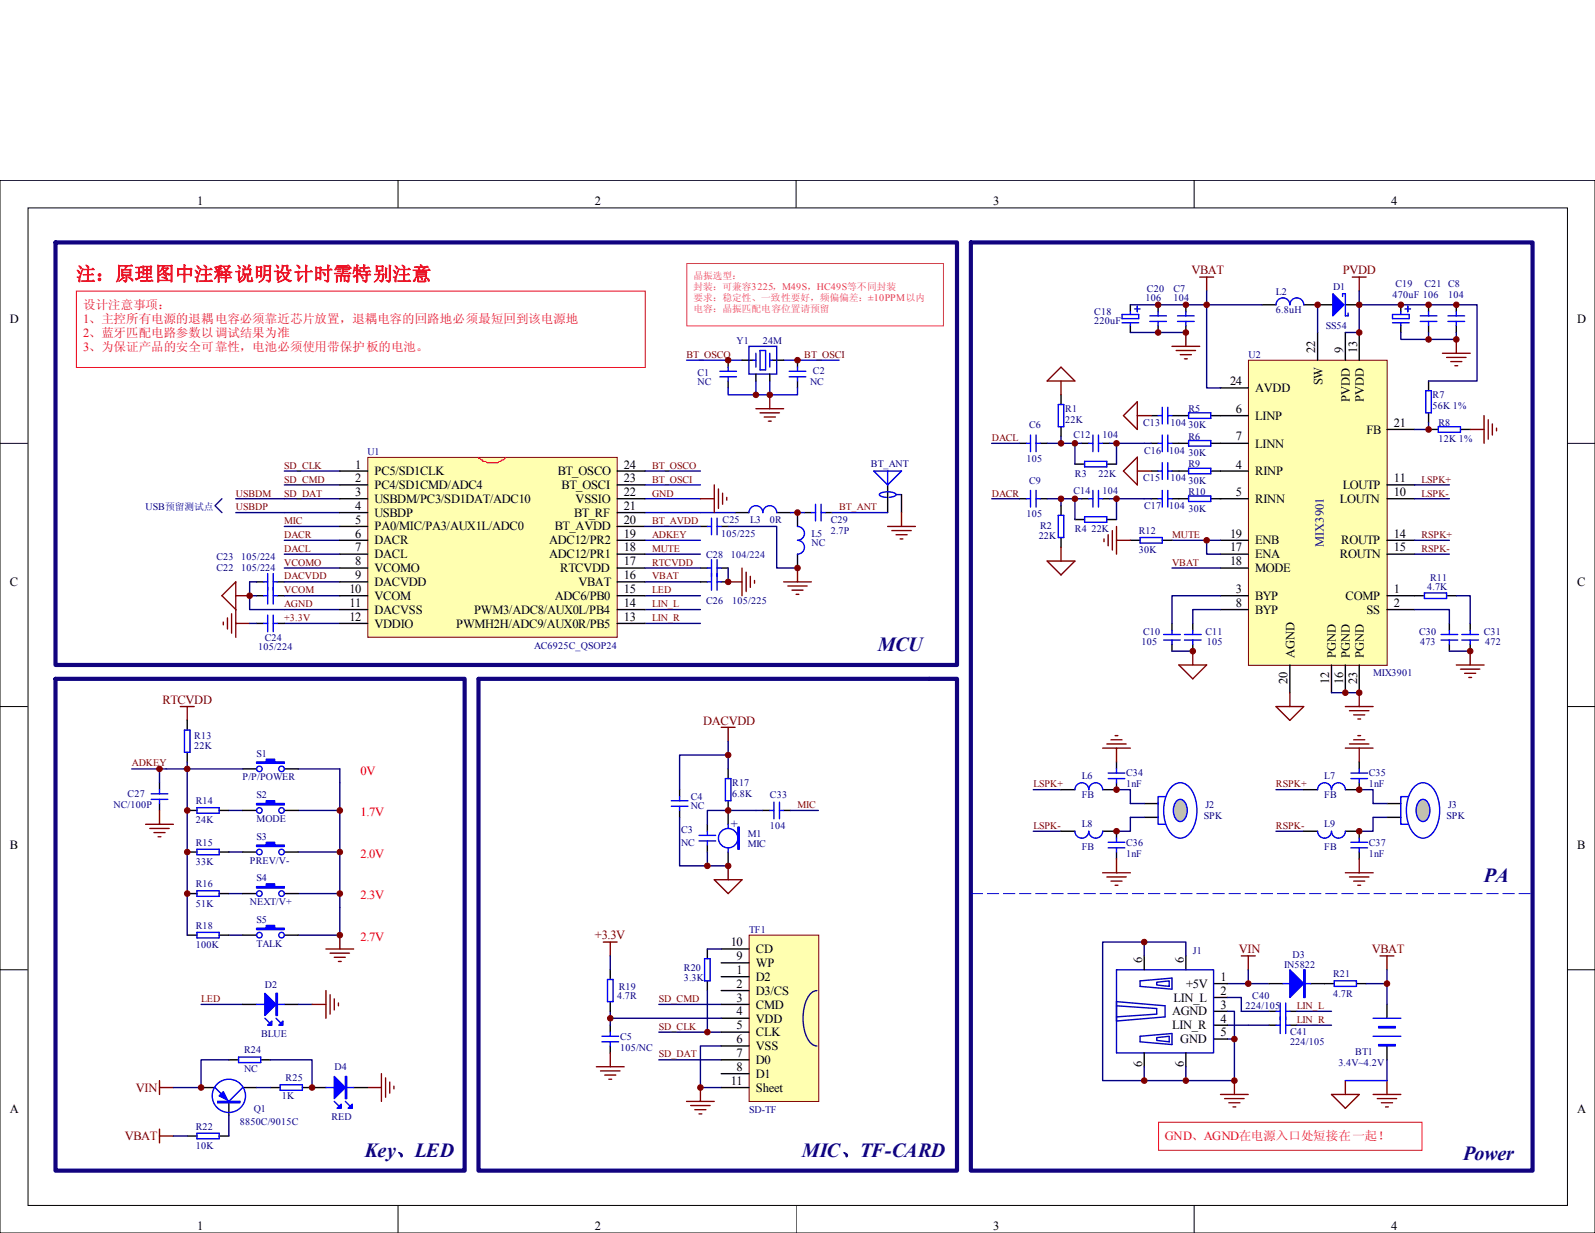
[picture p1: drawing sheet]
<svg xmlns="http://www.w3.org/2000/svg" width="279mm" height="216mm" viewBox="0 0 279 216" stroke-linecap="round" stroke-linejoin="round" font-family="sans-serif">
<g fill="none" stroke="#000" stroke-width=".18">
<path d="M0 31.6h279.4v184.3h-279.4zM4.9 36.4h269.7v174.7h-269.7zM69.7 31.5v4.9M139.5 31.5v4.9M209.2 31.5v4.9M0 77.6h4.9M274.5 77.6h4.9M0 123.7h4.9M274.5 123.7h4.9M0 169.8h4.9M274.5 169.8h4.9M69.7 211v4.9"/>
<path d="M139.5 211v4.9M209.2 211v4.9"/>
</g>
<path d="M105.7 165h2.4M106.9 165v2.4M120.3 192.9h4.8M121 193.6h3.4M121.7 194.3h2M122.4 195h.5M122.7 190.4v2.5" fill="none" stroke="#800000" stroke-width=".24"/>
<path d="M115.4 175.9h10.9M115.4 180.7h10.9M115.4 185.6h10.9M126.3 183.1h-3.6v7.3h3.6" fill="none" stroke="#000080" stroke-width=".24"/>
<path d="M131.3 163.8h12.1v29.1h-12.1z" fill="#ffffb0"/>
<path d="M131.2 163.7h12.2v29.2h-12.2z" fill="none" stroke="#800000" stroke-width=".18"/>
<g fill="none" stroke="#000" stroke-width=".24">
<path d="M44.9 101.9h1.3M44.9 104.3h1.3M48.6 101.9h1.2M48.6 104.3h1.2M127.6 134.6v1.7M123.9 144.3v1.3M123.9 148v1.2M127.6 140.2v4.1M127.6 149.2v2.4M133.6 141.9h1.2M137.3 141.9h1.2M200.4 140.7h2.5"/>
<path d="M200.4 143.1h2.5M106.9 169.8v1.7M106.9 175.4v1.7M106.9 179.5v1.2M123.9 166.2v1.7M123.9 171.8v1.7M126.3 166.2h4.9M126.3 178.3h4.9M126.3 173.5h4.9M126.3 175.9h4.9M126.3 168.6h4.9M126.3 171h4.9"/>
<path d="M222.3 179.5h1.2M225.9 179.5h1.3M47.4 190.4h1.7M53 190.4h4.1M62 190.4h2.4M106.9 183.1v1.3M126.3 185.6h4.9M126.3 180.7h4.9M126.3 183.1h4.9M126.3 188h4.9M126.3 190.4h4.9"/>
</g>
<path d="M143.1 173.5a2.13 2.13 0 0 0-1.7 1.4 8.3 8.3 0 0 0 .3 7.4l.9 .8h.5" fill="none" stroke="#11037f" stroke-width=".24"/>
<path d="M181 138.3h4.9M123.9 149.2v2.4h3.7M133.6 141.9h-9.7v2.4M138.5 141.9h4.8M181 145.6h4.9M106.9 177.1v1.2h19.4M123.9 166.2h2.4M123.9 173.5v7.2" fill="none" stroke="#000080" stroke-width=".24"/>
<g fill="none" stroke="#00f" stroke-width=".24">
<path d="M46.2 101.9h.7M46.2 104.3h.7M46.9 100.4v5.4M47.9 101.9h.7M47.9 100.4v5.4M47.9 104.3h.7M127.1 136.3h.9v3.9h-.9zM204.1 139.5h-1.2v3.6M205.1 137.9a2.13 2.13 0 0 1 3.7 .6 7.1 7.1 0 0 1-.4 7.4 2.13 2.13 0 0 1-3.7-.6 7.1 7.1 0 0 1 .4-7.4zM122.4 147.3h3M122.4 146.3h3M123.9 145.6v.7"/>
<path d="M123.9 147.3v.7M127.6 144.3v.8M127.6 148.5v.7M134.8 141.9h.8M135.6 140.5v2.9M136.5 141.9h.8M136.5 140.5v2.9M106.4 171.5h1v3.9h-1zM123.4 167.9h1v3.9h-1zM223.5 179.5h.8M224.3 178.1v2.9M225.2 179.5h.7"/>
<path d="M225.2 178.1v2.9M49.1 189.9h3.9v1h-3.9zM57.1 190.4h4.9M58.6 192.9l.9 .9M60.5 192.9l1 .9M105.4 181.5h3M105.4 182.4h3M106.9 180.7v.8M106.9 182.4v.7"/>
<circle cx="127.6" cy="146.8" r="1.7"/>
</g>
<g fill="#00f" stroke="#00f" stroke-width=".24">
<path d="M58.6 188.5l1.9 1.9-1.9 2z"/>
<path d="M61 194.1l.7-.8v.8z"/>
<path d="M59 194.1l.8-.8v.8z"/>
<path d="M129.3 144.8h.2v3.9h-.2z" fill-rule="evenodd"/>
<path d="M60.5 188.5h.2v3.9h-.2z" fill-rule="evenodd"/>
</g>
<g fill="none" stroke="#800000" stroke-width=".24">
<path d="M126.3 127.4h2.5M127.6 127.4v2.4M125.1 154h4.9l-2.4 2.5zM127.6 151.6v2.4M27.9 190.4h2.5M27.9 189.2v2.4M64.4 190.4h2.4M66.8 188v4.9M67.5 188.7v3.4M68.3 189.5v1.9M69 190.2v.5M104.5 186.8h4.8"/>
<path d="M105.2 187.5h3.4M105.9 188.2h2M106.7 189h.4M106.9 184.4v2.4"/>
</g>
<path d="M9.7 42.4h157.9v74h-157.9zM170.1 42.4h98.4v162.6h-98.4zM9.7 118.9h71.7v86.1h-71.7zM83.8 118.9h83.8v86.1h-83.8z" fill="none" stroke="#11037f" stroke-width=".73"/>
<path d="M206 140.3a.96 .96 0 0 1 1-.3 .96 .96 0 0 1 .7 .8 2.5 2.5 0 0 1-.6 3 1.01 1.01 0 0 1-1.3-.7 2.8 2.8 0 0 1 .2-2.8z" fill-rule="evenodd" fill="#c0c0c0" stroke="#00f" stroke-width=".24"/>
<g fill="none" stroke="#00f" stroke-width=".24">
<path d="M223.5 53.4a1.22 1.22 0 0 1 1.2-1.2 1.22 1.22 0 0 1 1.3 1.2M225.9 53.4a1.22 1.22 0 0 1 1.3-1.2 1.22 1.22 0 0 1 1.2 1.2M126.1 65h2.9M126.1 66h2.9M127.6 64.3v.7M127.6 66v.7M131.9 63.1h.5M132.4 61.9v2.4M133.1 61.4h1v3.4h-1zM134.8 61.9v2.4M134.8 63.1h.5M138.2 65h3"/>
<path d="M138.2 66h3M139.7 64.3v.7M139.7 66v.7M123.9 92.2h.7M123.9 99.5h.7M124.6 90.7v2.9M124.6 98v5.3M125.6 92.2h.7M125.6 90.7v2.9M125.6 98v5.3M125.6 99.5h.7M131.2 89.8a1.21 1.21 0 0 1 1.2-1.3 1.21 1.21 0 0 1 1.2 1.3 1.22 1.22 0 0 1 1.2-1.3 1.22 1.22 0 0 1 1.3 1.3"/>
<path d="M139.7 92.2a1.21 1.21 0 0 1 1.2 1.2 1.21 1.21 0 0 1-1.2 1.2 1.21 1.21 0 0 1 1.2 1.2 1.21 1.21 0 0 1-1.2 1.2M142.1 89.8h.8M142.9 88.3v2.9M143.8 89.8h.8M143.8 88.3v2.9M153.1 82.5h4.8l-2.4 2.4zM155.3 87.1a1.26 1.26 0 0 1-1.3-.5 2.48 2.48 0 0 1 2.8-.2l.2 .2a1.26 1.26 0 0 1-1.3 .5M155.5 82.5v2.4M46.2 109.2h.7M46.9 107.7v2.9M47.9 109.2h.7M47.9 107.7v2.9"/>
<path d="M123.9 101.9h.7M125.6 101.9h.7M119 139.5v.7M188.3 138.3a1.22 1.22 0 0 1 1.2-1.2 1.22 1.22 0 0 1 1.2 1.2 1.21 1.21 0 0 1 1.2-1.2 1.21 1.21 0 0 1 1.3 1.2M194.1 135.4h2.9M194.1 136.3h2.9M195.6 134.6v.8M195.6 136.3v.8M246.6 139.5h-1.2v3.6M247.6 137.9a2.13 2.13 0 0 1 3.7 .6 7.1 7.1 0 0 1-.4 7.4 2.13 2.13 0 0 1-3.7-.6 7.1 7.1 0 0 1 .4-7.4zM117.6 141.2h2.9M117.6 140.2h2.9"/>
<path d="M119 141.2v.7M188.3 145.6a1.22 1.22 0 0 0 1.2 1.2 1.22 1.22 0 0 0 1.2-1.2 1.21 1.21 0 0 0 .9 1.1 1.21 1.21 0 0 0 1.3-.4l.3-.7M194.1 147.5h2.9M194.1 148.5h2.9M195.6 146.8v.7M195.6 148.5v.7M202.9 143.1v1.2h1.2M224.7 172.2h4.9M233.7 171.8h3.9v.9h-3.9zM240.5 178.3h4.9M34.5 198.4h3.9v1h-3.9zM37.7 190.4l2.4 2.5 2.4-2.5"/>
<path d="M38.1 192.9h3.9v.2h-3.9zM41.5 189.3a2.91 2.91 0 0 0-4.3 2.4 2.91 2.91 0 0 0 4 2.9 2.91 2.91 0 0 0 .8-4.9l-.4-.3M41.8 185.1h3.9v1h-3.9zM235.7 189.2h7.3M240.5 181.5h4.9"/>
</g>
<g fill="none" stroke="#000" stroke-width=".24">
<path d="M221.1 53.4h2.4M228.4 53.4h2.4M127.6 63.1v1.2M127.6 66.7v1.2M130 63.1h1.9M132.4 65.5v1.2M134.8 65.5v1.2M135.3 63.1h2M139.7 63.1v1.2M139.7 66.7v1.2M122.7 92.2h1.2M122.7 99.5h1.2"/>
<path d="M126.3 92.2h1.3M126.3 99.5h1.3M128.8 89.8h2.4M136.1 89.8h2.4M139.7 89.8v2.4M139.7 97v2.5M140.9 89.8h1.2M144.6 89.8h1.2M155.5 84.9v4.9M157.9 86.6v3.2M44.9 109.2h1.3M48.6 109.2h1.2"/>
<path d="M122.7 101.9h1.2M126.3 101.9h1.3M119 138.3v1.2M185.9 138.3h2.4M195.6 137.1v1.2h-2.4M195.6 133.4v1.2M119 141.9v1.2M185.9 145.6h2.4M193.2 145.6h2.4v1.2M195.6 149.2v1.2M243 140.7h2.4M243 143.1h2.4"/>
<path d="M200.4 167.4v2.4M207.7 167.4v2.4M212.6 172.2h2.4M212.6 179.5h2.4M212.6 177.1h2.4M212.6 174.7h2.4M222.3 172.2h2.4M229.6 172.2h4.1M237.6 172.2h1.7M243 175.9v2.4M32.8 198.9h1.7M35.2 190.4h2.5"/>
<path d="M38.4 198.9h1.7M40.1 192.9v2.4M40.1 185.6h1.7M42.5 190.4h2.4M45.7 185.6h1.7M200.4 184.4v2.4M207.7 184.4v2.4M212.6 181.9h2.4M243 183.1v2.5"/>
</g>
<g fill="none" stroke="#000080" stroke-width=".24">
<path d="M49.8 82.5h9.7M49.8 97h9.7M49.8 84.9h9.7M49.8 87.3h9.7M49.8 89.8h9.7M49.8 92.2h9.7M49.8 94.6h9.7M49.8 99.5h9.7M113 82.5h9.7M113 97h9.7M43.7 104.3h1.2M43.7 109.2h1.2"/>
<path d="M44.9 101.9h-1.2v4.8h15.8M49.8 101.9h9.7M49.8 104.3h9.7M49.8 109.2h9.7M113 101.9h9.7M113 104.3h9.7M113 106.7h9.7M113 109.2h9.7M127.6 132.2h-8.6v6.1M127.6 129.8v4.8M195.6 138.3h2.4v2.4h2.4M223.5 138.3h4.9"/>
<path d="M119 143.1v8.5h4.9M200.4 143.1h-2.4v2.5h-2.4M223.5 145.6h4.9M106.9 167.4v2.4M106.9 178.3v1.2M200.4 165v2.4M207.7 167.4v-2.4h-14.5v24.2h14.5v-2.4M215 177.1h1.2v4.8h-1.2M215 174.7h2.4v2.4M215 179.5h7.3M215 172.2h7.3M218.7 169.8v2.4"/>
<path d="M227.2 179.5h6M243 169.8v6.1M30.4 198.9h2.4M40.1 185.6h-4.9v4.8h-4.8M40.1 195.3v3.6M44.9 190.4h2.5M47.4 185.6h7.3v4.8M200.4 186.8v2.4M243 185.6v3.6"/>
</g>
<g fill="none" stroke="#800000" stroke-width=".24">
<path d="M132.4 71.6h4.9M133.1 72.3h3.4M133.9 73h1.9M134.6 73.7h.5M134.8 69.1v2.5M122.7 87.3h2.4M125.1 84.9v4.9M125.9 85.6v3.4M126.6 86.4v1.9M127.3 87.1v.5M130 99.5v4.8M139.7 99.5v2.4"/>
<path d="M155.5 92.2h4.9M156.2 92.9h3.4M157 93.6h1.9M157.7 94.4h.5M157.9 89.8v2.4M39.1 108.9v.5M39.8 108.2v1.9M40.6 107.5v3.4M41.3 106.7l-2.4-2.4 2.4-2.4v9.7M41.3 104.3h2.4M41.3 109.2h2.4M127.6 101.9h2.4"/>
<path d="M130.7 100.2v3.4M131.4 100.9v2M132.2 101.6v.5M137.3 101.9h4.8M138 102.6h3.4M138.7 103.3h2M139.5 104.1h.4M193.2 131h4.8M193.9 130.3h3.4M194.6 129.5h2M195.3 128.8h.5M195.6 131v2.4"/>
<path d="M193.2 152.8h4.8M193.9 153.6h3.4M194.6 154.3h2M195.3 155h.5M195.6 150.4v2.4M217.4 167.4h2.5M218.7 167.4v2.4M241.7 167.4h2.5M243 167.4v2.4M27.9 197.7v2.4M27.9 198.9h2.5M213.8 191.6h4.9"/>
<path d="M214.5 192.4h3.4M215.3 193.1h1.9M216 193.8h.5M216.2 189.2v2.4M233.2 191.6h4.9l-2.4 2.5zM235.7 189.2v2.4M240.5 191.6h4.9M241.3 192.4h3.4M242 193.1h1.9M242.7 193.8h.5M243 189.2v2.4"/>
</g>
<g fill="#00f" stroke="#00f" stroke-width=".24">
<path d="M225.9 169.8l2.5 2.4-2.5 2.5z"/>
<path d="M39.1 191.2l.7 1.4-1.4-.7z"/>
<path d="M228.4 169.8h.2v4.9h-.2z" fill-rule="evenodd"/>
<path d="M241.5 179.8h2.9v.2h-2.9z" fill-rule="evenodd"/>
<path d="M241.5 182.9h2.9v.2h-2.9z" fill-rule="evenodd"/>
</g>
<g fill="none" stroke="#0000bf" stroke-width=".24">
<path d="M120.3 63.1h9.7M127.6 67.9v1.2h12.1v-1.2M131.2 60.6h4.9v4.9h-4.9zM132.4 66.7v2.4M134.8 66.7v2.4M137.3 63.1h9.7M113 84.9h9.7M113 87.3h9.7M113 89.8h15.8M113 94.6h9.7M138.5 89.8h2.4M145.8 89.8h9.7"/>
<path d="M157 86.6h.9M195.6 169.8h17v14.6h-17zM195.6 176.1l7 .5v1l-7 .5M195.6 175.4l8.5 .7v2l-8.5 .7M199.7 171.8l5.6-.5v1.9l-5.6-.5zM202.6 172l2.2-.2v.9l-2.2-.2zM199.7 181.5l5.6-.5v1.9l-5.6-.5zM202.6 181.7l2.2-.2v.9l-2.2-.2z"/>
</g>
<path d="M120.3 46.1h45v11h-45z" fill="none" stroke="#da2467" stroke-width=".18"/>
<path d="M13.4 51h99.6v13.3h-99.6zM202.9 196.5h46.2v4.9h-46.2z" fill="none" stroke="#ee0e22" stroke-width=".18"/>
<g fill="#800000" stroke="#800000" stroke-width=".18">
<circle cx="139.7" cy="63.1" r=".49"/>
<circle cx="127.6" cy="63.1" r=".48"/>
<circle cx="132.4" cy="69.1" r=".48"/>
<circle cx="134.8" cy="69.1" r=".49"/>
</g>
<path d="M170.1 156.5h98.4" fill="none" stroke="#0000bf" stroke-width=".18" stroke-dasharray="2.1 .7" stroke-linecap="butt"/>
<path d="M248.6 140.3a.95 .95 0 0 1 .9-.3 .95 .95 0 0 1 .8 .8 2.5 2.5 0 0 1-.6 3 1.01 1.01 0 0 1-1.4-.7 2.81 2.81 0 0 1 .3-2.8z" fill-rule="evenodd" fill="#c0c0c0" stroke="#00f" stroke-width=".24"/>
<path d="M230.8 138.3a1.22 1.22 0 0 1 1.2-1.2 1.22 1.22 0 0 1 1.2 1.2 1.22 1.22 0 0 1 1.3-1.2 1.22 1.22 0 0 1 1.2 1.2M236.6 135.4h3M236.6 136.3h3M238.1 134.6v.8M238.1 136.3v.8M230.8 145.6a1.22 1.22 0 0 0 1.2 1.2 1.22 1.22 0 0 0 1.2-1.2 1.22 1.22 0 0 0 1.3 1.2 1.22 1.22 0 0 0 1.2-1.2M236.6 147.5h3M236.6 148.5h3M238.1 146.8v.7M238.1 148.5v.7M245.4 143.1v1.2h1.2" fill="none" stroke="#00f" stroke-width=".24"/>
<path d="M228.4 138.3h2.4M238.1 137.1v1.2h-2.4M238.1 133.4v1.2M228.4 145.6h2.4M235.7 145.6h2.4v1.2M238.1 149.2v1.2" fill="none" stroke="#000" stroke-width=".24"/>
<path d="M235.7 131h4.8M236.4 130.3h3.4M237.1 129.5h2M237.9 128.8h.4M238.1 131v2.4M235.7 152.8h4.8M236.4 153.6h3.4M237.1 154.3h2M237.9 155h.4M238.1 150.4v2.4" fill="none" stroke="#800000" stroke-width=".24"/>
<path d="M238.1 138.3h2.4v2.4h2.5M243 143.1h-2.5v2.5h-2.4" fill="none" stroke="#000080" stroke-width=".24"/>
<path d="M218.8 63.2h24.2v53.3h-24.2z" fill="#ffffb0"/>
<path d="M218.7 63.1h24.3v53.4h-24.3z" fill="none" stroke="#800000" stroke-width=".18"/>
<g fill="none" stroke="#000" stroke-width=".24">
<path d="M198 53.4v1.2M198 57v1.2M202.9 53.4v1.2M202.9 57v1.2M207.7 53.4v1.2M207.7 57v1.2M230.8 58.2v4.9M230.8 53.4h2.4M235.7 58.2v4.9M235.7 53.4h2.4M238.1 58.2v4.9M245.4 53.4v1.2"/>
<path d="M245.4 57v1.2M250.2 53.4v1.2M250.2 57v1.2M255.1 53.4v1.2M255.1 57v1.2M178.6 77.6h1.2M182.2 77.6h1.2M185.9 69.1v1.7M185.9 74.7v1.7M189.5 77.6h1.2M193.2 77.6h1.2M201.7 72.8h1.2"/>
<path d="M201.7 77.6h1.2M205.3 72.8h2.9M205.3 77.6h2.9M212.1 72.8h6.6M212.1 77.6h6.6M213.8 67.9h4.9M243 75.2h4.8M250.2 75.2h1.7M250.2 66.7v1.7M250.2 72.3v1.7M255.8 75.2h1.7M178.6 87.3h1.2"/>
<path d="M182.2 87.3h1.2M185.9 88.5v1.7M185.9 94.1v1.7M188.3 81.3h1.7M188.3 91h1.7M189.5 87.3h1.2M193.2 87.3h1.2M193.9 81.3h1.7M193.9 91h1.7M201.7 82.5h1.2M201.7 87.3h1.2M205.3 82.5h2.9"/>
<path d="M205.3 87.3h2.9M212.1 82.5h6.6M212.1 87.3h6.6M213.8 94.6h4.9M213.8 97h4.9M213.8 99.5h4.9M243 87.3h4.8M243 94.6h4.8M243 97h4.8M243 84.9h4.8M205.3 109.2v1.2M205.3 112.8v1.2"/>
<path d="M208.9 109.2v1.2M208.9 112.8v1.2M213.8 104.3h4.9M213.8 106.7h4.9M225.9 116.4v4.9M233.2 116.4v4.9M235.7 116.4v4.9M238.1 116.4v4.9M243 104.3h6.5M243 106.7h4.8M253.4 104.3h1.7M253.9 109.2v1.2"/>
<path d="M253.9 112.8v1.2M257.5 109.2v1.2M257.5 112.8v1.2"/>
</g>
<g fill="none" stroke="#000080" stroke-width=".24">
<path d="M198 53.4h23.1M198 58.2h9.7M211.4 50.9v17h2.4M230.8 53.4v4.8M238.1 53.4v4.8h-2.4M238.1 53.4h20.6v13.3h-8.5M238.1 50.9v2.5M245.4 58.2v1.2h9.7v-1.2M250.2 58.2v1.2M173.7 77.6h4.9M183.4 77.6h4.9M185.9 76.4v1.2"/>
<path d="M189.5 77.6h-1.2v3.7M194.4 77.6h7.3M195.6 77.6v3.7M250.2 74v1.2h-2.4M173.7 87.3h4.9M183.4 87.3h4.9M185.9 87.3v1.2M189.5 87.3h-1.2v3.7M194.4 87.3h7.3M195.6 87.3v3.7M205.3 94.6h8.5M205.3 99.5h8.5"/>
<path d="M211.4 94.6v2.4h2.4M247.8 87.3h6.1M247.8 94.6h6.1M247.8 84.9h6.1M247.8 97h6.1M205.3 114h3.6M213.8 106.7h-4.9v2.5M213.8 104.3h-8.5v4.9M247.8 106.7h6.1v2.5M253.9 114h3.6M255.1 104.3h2.4v4.9M233.2 121.3h4.9"/>
</g>
<g fill="none" stroke="#00f" stroke-width=".24">
<path d="M196.6 55.1h2.9v.7h-2.9zM196.6 56.5h2.9M198 54.6v.5M198 56.5v.5M198.7 54.1h1M199.2 53.6v1M201.4 56.3h2.9M201.4 55.3h2.9M202.9 54.6v.7M202.9 56.3v.7M206.3 56.3h2.9M206.3 55.3h2.9"/>
<path d="M207.7 54.6v.7M207.7 56.3v.7M235.2 51.9v-.5h.5v3.9h.5v-.5M243.9 56.5h2.9M243.9 55.1h2.9v.7h-2.9zM245.4 54.6v.5M245.4 56.5v.5M246.1 54.1h1M246.6 53.6v1M248.8 56.3h2.9M248.8 55.3h2.9M250.2 54.6v.7"/>
<path d="M250.2 56.3v.7M253.6 56.3h3M253.6 55.3h3M255.1 54.6v.7M255.1 56.3v.7M179.8 77.6h.7M180.5 76.2v2.9M181.5 77.6h.7M181.5 76.2v2.9M185.4 70.8h.9v3.9h-.9zM190.7 77.6h.7M191.4 76.2v2.9"/>
<path d="M192.4 77.6h.8M192.4 76.2v2.9M202.9 72.8h.7M202.9 77.6h.7M203.6 71.3v2.9M203.6 76.2v2.9M204.6 72.8h.7M204.6 71.3v2.9M204.6 76.2v2.9M204.6 77.6h.7M208.2 72.3h3.9v1h-3.9zM208.2 77.1h3.9v1h-3.9z"/>
<path d="M249.8 68.4h.9v3.9h-.9zM251.9 74.7h3.9v1h-3.9zM179.8 87.3h.7M180.5 85.9v2.9M181.5 85.9v2.9M181.5 87.3h.7M185.4 90.2h.9v3.9h-.9zM190 80.8h3.9v1h-3.9zM190 90.5h3.9v1h-3.9zM190.7 87.3h.7M191.4 85.9v2.9M192.4 85.9v2.9"/>
<path d="M192.4 87.3h.8M202.9 82.5h.7M202.9 87.3h.7M203.6 81v2.9M203.6 85.9v2.9M204.6 81v2.9M204.6 85.9v2.9M204.6 82.5h.7M204.6 87.3h.7M208.2 82h3.9v1h-3.9zM208.2 86.8h3.9v1h-3.9zM203.8 112.1h3"/>
<path d="M203.8 111.1h3M205.3 110.4v.7M205.3 112.1v.7M207.5 112.1h2.9M207.5 111.1h2.9M208.9 110.4v.7M208.9 112.1v.7M249.5 103.8h3.9v1h-3.9zM252.4 112.1h2.9M252.4 111.1h2.9M253.9 110.4v.7M253.9 112.1v.7"/>
<path d="M256.1 112.1h2.9M256.1 111.1h2.9M257.5 110.4v.7M257.5 112.1v.7"/>
</g>
<g fill="none" stroke="#800000" stroke-width=".24">
<path d="M207.7 58.2v2.4M210.2 48.5h2.4M211.4 48.5v2.4M236.9 48.5h2.4M238.1 48.5v2.4M255.1 59.4v2.5M185.9 64.3l2.4 2.4h-4.9zM185.9 66.7v2.4M199.2 70.3v4.9l-2.4-2.4zM199.2 72.8h2.5M205.3 60.6h4.9M206 61.4h3.4"/>
<path d="M206.8 62.1h1.9M207.5 62.8h.5M252.7 61.9h4.8M253.4 62.6h3.4M254.1 63.3h2M254.9 64h.4M257.5 75.2h2.5M260 72.8v4.8M260.7 73.5v3.4M261.4 74.2v2M262.1 75v.4M183.4 98.2h4.9l-2.4 2.5z"/>
<path d="M185.9 95.8v2.4M196.8 82.5l2.4-2.4v4.8zM199.2 82.5h2.5M206.5 116.4h4.9l-2.5 2.5zM208.9 114v2.4M255.1 116.4h4.9M255.8 117.2h3.4M256.6 117.9h1.9M257.3 118.6h.5M257.5 114v2.4M223.5 123.7h4.9l-2.5 2.4zM225.9 121.3v2.4"/>
<path d="M235.7 123.7h4.8M236.4 124.4h3.4M237.1 125.2h2M237.9 125.9h.4M238.1 121.3v2.4"/>
</g>
<path d="M233.5 51.4l1.9 2-1.9 1.9z" fill="#00f" stroke="#00f" stroke-width=".24"/>
<g fill="#800000" stroke="#800000" stroke-width=".18">
<circle cx="195.6" cy="138.3" r=".49"/>
<circle cx="195.6" cy="145.5" r=".49"/>
<circle cx="238.1" cy="138.3" r=".49"/>
<circle cx="238.1" cy="145.5" r=".49"/>
<circle cx="230.8" cy="53.4" r=".48"/>
<circle cx="238.1" cy="53.4" r=".49"/>
<circle cx="195.6" cy="77.6" r=".49"/>
<circle cx="188.3" cy="77.6" r=".48"/>
<circle cx="185.9" cy="77.6" r=".48"/>
<circle cx="195.6" cy="87.3" r=".49"/>
<circle cx="188.3" cy="87.3" r=".48"/>
<circle cx="211.4" cy="53.4" r=".48"/>
<circle cx="207.7" cy="53.4" r=".48"/>
<circle cx="211.4" cy="94.6" r=".48"/>
<circle cx="207.7" cy="58.2" r=".48"/>
<circle cx="202.9" cy="53.4" r=".48"/>
<circle cx="202.9" cy="58.2" r=".48"/>
<circle cx="255.1" cy="53.4" r=".49"/>
<circle cx="250.2" cy="53.4" r=".48"/>
<circle cx="245.4" cy="53.4" r=".49"/>
<circle cx="255.1" cy="59.4" r=".49"/>
<circle cx="250.2" cy="59.4" r=".48"/>
<circle cx="250.2" cy="75.2" r=".48"/>
<circle cx="257.5" cy="114" r=".49"/>
<circle cx="208.9" cy="114" r=".49"/>
<circle cx="185.9" cy="87.3" r=".48"/>
<circle cx="54.7" cy="190.4" r=".48"/>
<circle cx="35.2" cy="190.4" r=".48"/>
</g>
<path d="M64.5 80.2h43.6v31.4h-43.6z" fill="#ffffb0"/>
<path d="M64.4 80.1h43.7v31.5h-43.7z" fill="none" stroke="#800000" stroke-width=".18"/>
<g fill="none" stroke="#000" stroke-width=".24">
<path d="M59.5 82.5h4.9M59.5 84.9h4.9M59.5 94.6h4.9M59.5 99.5h4.9M59.5 92.2h4.9M59.5 87.3h4.9M59.5 89.8h4.9M59.5 97h4.9M108.1 82.5h4.9M108.1 84.9h4.9M108.1 94.6h4.9M108.1 99.5h4.9"/>
<path d="M108.1 92.2h4.9M108.1 87.3h4.9M108.1 89.8h4.9M108.1 97h4.9M198 94.6h1.7M203.6 94.6h1.7M59.5 109.2h4.9M59.5 106.7h4.9M59.5 101.9h4.9M59.5 104.3h4.9M108.1 109.2h4.9M108.1 106.7h4.9"/>
<path d="M108.1 101.9h4.9M108.1 104.3h4.9M27.9 137.1v1.2M32.8 126.1v1.7M32.8 131.7v1.7M42.5 134.6h2.4M49.8 134.6h2.4M27.9 140.7v1.2M32.8 141.9h1.7M32.8 149.2h1.7M32.8 156.5h1.7M38.4 141.9h1.7"/>
<path d="M38.4 149.2h1.7M38.4 156.5h1.7M42.5 141.9h2.4M42.5 149.2h2.4M42.5 156.5h2.4M49.8 141.9h2.4M49.8 149.2h2.4M49.8 156.5h2.4M32.8 163.7h1.7M38.4 163.7h1.7M42.5 163.7h2.4M42.5 175.9h2.4"/>
<path d="M49.8 163.7h2.4M49.8 175.9h2.4M222.3 177.1h1.2M225.9 177.1h1.3"/>
</g>
<path d="M83.8 80.1v.2l.8 .2v.3h.4l.3 .2h.7a2.26 2.26 0 0 0 2-.5h.2l.5-.4" fill="none" stroke="#f00" stroke-width=".18"/>
<g fill="none" stroke="#000080" stroke-width=".24">
<path d="M41.3 89.8h8.5M41.3 87.3h8.5M113 99.5h9.7M113 92.2h9.7M127.6 92.2h8.5v7.3h3.6M127.6 99.5v2.4M23.1 134.6h19.4M27.9 134.6v2.5M32.8 133.4v30.3M52.2 134.6h7.3v29.1h-7.3M40.1 141.9h2.4M40.1 149.2h2.4"/>
<path d="M40.1 156.5h2.4M52.2 141.9h7.3M52.2 149.2h7.3M52.2 156.5h7.3M35.2 175.9h7.3M40.1 163.7h2.4M52.2 175.9h2.5M217.4 177.1h4.9M227.2 177.1h6M239.3 172.2h3.7M216.2 181.9v7.3h-8.5"/>
</g>
<g fill="#800000" stroke="#800000" stroke-width=".18">
<circle cx="235.7" cy="121.3" r=".48"/>
<circle cx="238.1" cy="121.3" r=".49"/>
<circle cx="238.1" cy="58.2" r=".49"/>
<circle cx="43.7" cy="104.3" r=".48"/>
<circle cx="139.7" cy="89.8" r=".49"/>
<circle cx="139.7" cy="99.5" r=".49"/>
<circle cx="127.6" cy="101.9" r=".48"/>
<circle cx="59.5" cy="141.9" r=".49"/>
<circle cx="59.5" cy="149.2" r=".49"/>
<circle cx="59.5" cy="156.5" r=".49"/>
<circle cx="32.8" cy="141.9" r=".49"/>
<circle cx="32.8" cy="149.2" r=".49"/>
<circle cx="32.8" cy="156.5" r=".49"/>
<circle cx="32.8" cy="134.6" r=".49"/>
<circle cx="59.5" cy="163.7" r=".49"/>
<circle cx="27.9" cy="134.6" r=".49"/>
<circle cx="216.2" cy="189.2" r=".48"/>
<circle cx="216.2" cy="181.9" r=".48"/>
<circle cx="207.7" cy="189.2" r=".48"/>
<circle cx="200.4" cy="189.2" r=".49"/>
<circle cx="200.4" cy="165" r=".49"/>
<circle cx="218.7" cy="172.2" r=".49"/>
<circle cx="243" cy="172.2" r=".49"/>
<circle cx="122.7" cy="190.4" r=".49"/>
<circle cx="106.9" cy="178.3" r=".49"/>
<circle cx="123.9" cy="180.7" r=".48"/>
<circle cx="127.6" cy="141.9" r=".48"/>
<circle cx="127.6" cy="151.6" r=".48"/>
<circle cx="123.9" cy="151.6" r=".48"/>
<circle cx="127.6" cy="132.2" r=".48"/>
</g>
<g fill="none" stroke="#00f" stroke-width=".24">
<path d="M199.7 94.1h3.9v1h-3.9zM26.5 139h2.9M26.5 140h2.9M27.9 138.3v.7M27.9 140v.7M32.3 127.8h1v3.9h-1zM34.5 141.4h3.9v1h-3.9zM34.5 148.7h3.9v1h-3.9zM34.5 156h3.9v1h-3.9zM34.5 163.3h3.9v.9h-3.9zM44.9 175.9h4.9M46.4 178.3l1 1"/>
<path d="M48.3 178.3l1 1M223.5 177.1h.8M224.3 175.6v2.9M225.2 177.1h.7M225.2 175.6v2.9"/>
<circle cx="45.4" cy="134.6" r=".49"/>
<circle cx="49.3" cy="134.6" r=".48"/>
<circle cx="45.4" cy="141.9" r=".49"/>
<circle cx="45.4" cy="149.2" r=".49"/>
<circle cx="45.4" cy="156.5" r=".49"/>
<circle cx="49.3" cy="141.9" r=".48"/>
<circle cx="49.3" cy="156.5" r=".48"/>
<circle cx="49.3" cy="149.2" r=".48"/>
<circle cx="45.4" cy="163.7" r=".49"/>
<circle cx="49.3" cy="163.7" r=".48"/>
</g>
<g fill="none" stroke="#800000" stroke-width=".24">
<path d="M193.4 94.4v.4M194.1 93.6v2M194.8 92.9v3.4M195.6 92.2v4.8M195.6 94.6h2.4M31.6 123.7h2.4M32.8 123.7v2.4M25.5 144.3h4.9M26.2 145.1h3.4M27 145.8h1.9M27.7 146.5h.5M27.9 141.9v2.4"/>
<path d="M54.7 175.9h2.4M57.1 166.2h4.9M57.1 173.5v4.8M57.8 166.9h3.4M57.8 174.2v3.4M58.6 167.6h1.9M58.6 174.9v1.9M59.3 168.4h.5M59.3 175.6v.5M59.5 163.7v2.5"/>
</g>
<g fill="#00f" stroke="#00f" stroke-width=".24">
<path d="M46.4 173.9l1.9 2-1.9 1.9z"/>
<path d="M49.6 178.8v.7h-.8z"/>
<path d="M46.9 179.5l.7-.7v.7z"/>
<path d="M44.9 133.4h1.7v-.5h1.5v.5h1.7v.3h-4.9z" fill-rule="evenodd"/>
<path d="M44.9 148h1.7v-.5h1.5v.5h1.7v.2h-4.9z" fill-rule="evenodd"/>
<path d="M44.9 155.3h1.7v-.5h1.5v.5h1.7v.2h-4.9z" fill-rule="evenodd"/>
<path d="M44.9 140.7h1.7v-.5h1.5v.5h1.7v.2h-4.9z" fill-rule="evenodd"/>
<path d="M44.9 162.5h1.7v-.5h1.5v.5h1.7v.3h-4.9z" fill-rule="evenodd"/>
<path d="M48.3 173.9h.3v3.9h-.3z" fill-rule="evenodd"/>
</g>
<path d="M38.9 87.3l-1.2 1.2 1.2 1.3" fill="none" stroke="#11037f" stroke-width=".24"/>
<g font-size="3.5" fill="#11037f">
<text x="153.8" y="114">MCU</text>
<text x="259.9" y="154.5">PA</text>
<text x="63.9" y="202.5">Key、LED</text>
<text x="140.5" y="202.5">MIC、TF-CARD</text>
<text x="256.3" y="203">Power</text>
</g>
<text font-size="3.4" fill="#ee0e22" x="13.4" y="49.1">注：原理图中注释说明设计时需特别注意</text>
<g font-size="2.2">
<text x="34.5" y="35.9">1</text>
<text x="104.2" y="35.9">2</text>
<text x="174" y="35.9">3</text>
<text x="243.7" y="35.9">4</text>
<text x="1.7" y="56.6">D</text>
<text x="276.3" y="56.6">D</text>
<text x="230.4" y="61.9" transform="rotate(-90 230.4 61.9)">22</text>
<text x="235.3" y="61.9" transform="rotate(-90 235.3 61.9)">9</text>
<text x="237.7" y="61.9" transform="rotate(-90 237.7 61.9)">13</text>
<text x="215.5" y="67.5">24</text>
<text x="219.9" y="68.7">AVDD</text>
<text x="231.6" y="67.5" transform="rotate(-90 231.6 67.5)">SW</text>
<text x="236.5" y="70.4" transform="rotate(-90 236.5 70.4)">PVDD</text>
<text x="238.9" y="70.4" transform="rotate(-90 238.9 70.4)">PVDD</text>
<text x="216.5" y="72.3">6</text>
<text x="216.5" y="77.1">7</text>
<text x="219.9" y="73.5">LINP</text>
<text x="239.4" y="75.9">FB</text>
<text x="244.2" y="74.8">21</text>
<text x="62.2" y="82">1</text>
<text x="65.6" y="83.2">PC5/SD1CLK</text>
<text x="97.7" y="83.2">BT_OSCO</text>
<text x="109.3" y="82">24</text>
<text x="216.5" y="82">4</text>
<text x="219.9" y="78.4">LINN</text>
<text x="219.9" y="83.2">RINP</text>
<text x="62.2" y="84.4">2</text>
<text x="62.2" y="86.9">3</text>
<text x="62.2" y="89.2">4</text>
<text x="65.6" y="85.7">PC4/SD1CMD/ADC4</text>
<text x="65.6" y="88.1">USBDM/PC3/SD1DAT/ADC10</text>
<text x="98.4" y="85.7">BT_OSCI</text>
<text x="100.8" y="88.1">VSSIO</text>
<text x="109.3" y="84.4">23</text>
<text x="109.3" y="89.2">21</text>
<text x="109.3" y="86.9">22</text>
<text x="216.5" y="86.9">5</text>
<text x="219.9" y="88.1">RINN</text>
<text x="234.7" y="88.1">LOUTN</text>
<text x="235.2" y="85.7">LOUTP</text>
<text x="244.2" y="86.9">10</text>
<text x="244.2" y="84.4">11</text>
<text x="62.2" y="91.7">5</text>
<text x="62.2" y="94.1">6</text>
<text x="65.6" y="92.9">PA0/MIC/PA3/AUX1L/ADC0</text>
<text x="65.6" y="90.5">USBDP</text>
<text x="65.6" y="95.3">DACR</text>
<text x="96.2" y="95.3">ADC12/PR2</text>
<text x="97.2" y="92.9">BT_AVDD</text>
<text x="100.6" y="90.5">BT_RF</text>
<text x="109.3" y="94.1">19</text>
<text x="109.3" y="91.7">20</text>
<text x="215.5" y="94.1">19</text>
<text x="219.9" y="95.3">ENB</text>
<text x="234.9" y="95.3">ROUTP</text>
<text x="244.2" y="94.1">14</text>
<text x="62.2" y="99">8</text>
<text x="62.2" y="101.4">9</text>
<text x="62.2" y="96.5">7</text>
<text x="65.6" y="100.2">VCOMO</text>
<text x="65.6" y="97.8">DACL</text>
<text x="96.2" y="97.8">ADC12/PR1</text>
<text x="98.1" y="100.2">RTCVDD</text>
<text x="109.3" y="99">17</text>
<text x="109.3" y="101.4">16</text>
<text x="109.3" y="96.5">18</text>
<text x="215.5" y="96.5">17</text>
<text x="215.5" y="99">18</text>
<text x="219.9" y="97.8">ENA</text>
<text x="219.9" y="100.2">MODE</text>
<text x="234.7" y="97.8">ROUTN</text>
<text x="244.2" y="96.5">15</text>
<text x="1.7" y="102.6">C</text>
<text x="61.2" y="106.3">11</text>
<text x="61.2" y="103.8">10</text>
<text x="65.6" y="107.4">DACVSS</text>
<text x="65.6" y="102.6">DACVDD</text>
<text x="65.6" y="105.1">VCOM</text>
<text x="83.1" y="107.4">PWM3/ADC8/AUX0L/PB4</text>
<text x="97.2" y="105.1">ADC6/PB0</text>
<text x="101.3" y="102.6">VBAT</text>
<text x="109.3" y="106.3">14</text>
<text x="109.3" y="103.8">15</text>
<text x="216.5" y="103.8">3</text>
<text x="216.5" y="106.3">8</text>
<text x="219.9" y="105.1">BYP</text>
<text x="219.9" y="107.4">BYP</text>
<text x="235.7" y="105.1">COMP</text>
<text x="239.4" y="107.4">SS</text>
<text x="244.2" y="106.3">2</text>
<text x="244.2" y="103.8">1</text>
<text x="276.3" y="102.6">C</text>
<text x="61.2" y="108.7">12</text>
<text x="65.6" y="109.9">VDDIO</text>
<text x="79.9" y="109.9">PWMH2H/ADC9/AUX0R/PB5</text>
<text x="109.3" y="108.7">13</text>
<text x="225.6" y="119.8" transform="rotate(-90 225.6 119.8)">20</text>
<text x="226.7" y="115.2" transform="rotate(-90 226.7 115.2)">AGND</text>
<text x="232.8" y="119.8" transform="rotate(-90 232.8 119.8)">12</text>
<text x="234" y="115.2" transform="rotate(-90 234 115.2)">PGND</text>
<text x="235.3" y="119.8" transform="rotate(-90 235.3 119.8)">16</text>
<text x="236.5" y="115.2" transform="rotate(-90 236.5 115.2)">PGND</text>
<text x="237.7" y="119.8" transform="rotate(-90 237.7 119.8)">23</text>
<text x="238.9" y="115.2" transform="rotate(-90 238.9 115.2)">PGND</text>
<text x="1.7" y="148.7">B</text>
<text x="276.3" y="148.7">B</text>
<text x="128" y="165.7">10</text>
<text x="132.4" y="166.9">CD</text>
<text x="129" y="173">2</text>
<text x="129" y="168.1">9</text>
<text x="129" y="170.5">1</text>
<text x="132.4" y="169.3">WP</text>
<text x="132.4" y="171.8">D2</text>
<text x="200.1" y="168.6" transform="rotate(-90 200.1 168.6)">6</text>
<text x="207.3" y="168.6" transform="rotate(-90 207.3 168.6)">6</text>
<text x="207.8" y="173">+5V</text>
<text x="213.8" y="171.8">1</text>
<text x="129" y="177.8">4</text>
<text x="129" y="175.4">3</text>
<text x="132.4" y="179.1">VDD</text>
<text x="132.4" y="174.2">D3/CS</text>
<text x="132.4" y="176.6">CMD</text>
<text x="205.3" y="177.8">AGND</text>
<text x="205.6" y="175.4">LIN_L</text>
<text x="213.8" y="179.1">4</text>
<text x="213.8" y="176.6">3</text>
<text x="213.8" y="174.2">2</text>
<text x="129" y="185.1">7</text>
<text x="129" y="180.3">5</text>
<text x="129" y="182.7">6</text>
<text x="132.4" y="181.4">CLK</text>
<text x="132.4" y="183.9">VSS</text>
<text x="205.3" y="180.3">LIN_R</text>
<text x="206.8" y="182.7">GND</text>
<text x="213.8" y="181.4">5</text>
<text x="128" y="190">11</text>
<text x="129" y="187.5">8</text>
<text x="132.4" y="186.4">D0</text>
<text x="132.4" y="188.7">D1</text>
<text x="132.4" y="191.2">Sheet</text>
<text x="200.1" y="186.8" transform="rotate(-90 200.1 186.8)">6</text>
<text x="207.3" y="186.8" transform="rotate(-90 207.3 186.8)">6</text>
<text x="1.7" y="194.8">A</text>
<text x="276.3" y="194.8">A</text>
<text x="34.5" y="215.4">1</text>
<text x="104.2" y="215.4">2</text>
<text x="174" y="215.4">3</text>
<text x="243.7" y="215.4">4</text>
</g>
<g font-size="2.2" fill="#800000">
<text x="208.7" y="48">VBAT</text>
<text x="235.2" y="48">PVDD</text>
<text x="28.4" y="123.3">RTCVDD</text>
<text x="123.2" y="126.9">DACVDD</text>
<text x="104.2" y="164.5">+3.3V</text>
<text x="217" y="166.9">VIN</text>
<text x="240.3" y="166.9">VBAT</text>
<text x="23.8" y="191.2">VIN</text>
<text x="21.8" y="199.6">VBAT</text>
</g>
<g font-size="2.2" fill="#ee0e22">
<text x="14.6" y="54.1">设计注意事项：</text>
<text x="14.6" y="56.6">1、主控所有电源的退耦电容必须靠近芯片放置，退耦电容的回路地必须最短回到该电源地</text>
<text x="14.6" y="58.9">2、蓝牙匹配电路参数以调试结果为准</text>
<text x="14.6" y="61.4">3、为保证产品的安全可靠性，电池必须使用带保护板的电池。</text>
<text x="204" y="199.6">GND、AGND在电源入口处短接在一起！</text>
</g>
<text font-size="2.2" fill="#11037f" x="231.9" y="95.8" transform="rotate(-90 231.9 95.8)">MIX3901</text>
<g font-size="2.2" fill="#f00">
<text x="63.2" y="135.6">0V</text>
<text x="63.2" y="142.9">1.7V</text>
<text x="63.2" y="150.2">2.0V</text>
<text x="63.2" y="157.5">2.3V</text>
<text x="63.2" y="164.8">2.7V</text>
</g>
<text font-size="2.2" fill="#000080" x="128" y="145">+</text>
<g font-size="1.8" fill="#000080">
<text x="200.7" y="52.7">106</text>
<text x="200.9" y="51.1">C20</text>
<text x="205.6" y="51.1">C7</text>
<text x="205.6" y="52.7">104</text>
<text x="223.5" y="51.7">L2</text>
<text x="233.5" y="50.8">D1</text>
<text x="243.9" y="52.2">470uF 106</text>
<text x="244.4" y="50.3">C19</text>
<text x="249.5" y="50.3">C21 C8</text>
<text x="253.7" y="52.2">104</text>
<text x="191.7" y="55.1">C18</text>
<text x="191.7" y="56.8">220uF</text>
<text x="223.5" y="54.9">6.8uH</text>
<text x="232.2" y="57.6">SS54</text>
<text x="122.2" y="65.8">C1</text>
<text x="129" y="60.2">Y1</text>
<text x="133.6" y="60.2">24M</text>
<text x="142.4" y="65.5">C2</text>
<text x="218.7" y="62.7">U2</text>
<text x="122.2" y="67.5">NC</text>
<text x="141.9" y="67.5">NC</text>
<text x="251" y="69.7">R7</text>
<text x="251" y="71.6">56K 1%</text>
<text x="180.3" y="75">C6</text>
<text x="186.6" y="72.1">R1</text>
<text x="186.6" y="74.1">22K</text>
<text x="188" y="76.7">C12</text>
<text x="193.1" y="76.7">104</text>
<text x="200.2" y="74.5">C13</text>
<text x="205.1" y="74.5">104</text>
<text x="208.2" y="72.1">R5</text>
<text x="208.2" y="75">30K</text>
<text x="208.2" y="77">R6</text>
<text x="252" y="74.5">R8</text>
<text x="252" y="77.5">12K 1%</text>
<text x="64.3" y="79.7">U1</text>
<text x="152.6" y="81.8">BT_ANT</text>
<text x="179.8" y="80.9">105</text>
<text x="188.3" y="83.5">R3</text>
<text x="192.4" y="83.5">22K</text>
<text x="200.4" y="79.4">C16</text>
<text x="204.8" y="79.4">104</text>
<text x="208.2" y="81.8">R9</text>
<text x="208.2" y="79.8">30K</text>
<text x="25.5" y="89.3">USB预留测试点</text>
<text x="180.3" y="84.8">C9</text>
<text x="188" y="86.4">C14</text>
<text x="193.1" y="86.4">104</text>
<text x="200.2" y="84.2">C15</text>
<text x="200.4" y="89.1">C17</text>
<text x="204.8" y="89.1">104</text>
<text x="205.1" y="84.2">104</text>
<text x="208.2" y="84.8">30K</text>
<text x="208.2" y="86.7">R10</text>
<text x="208.2" y="89.6">30K</text>
<text x="126.3" y="94">105/225</text>
<text x="126.6" y="91.5">C25</text>
<text x="131.4" y="91.5">L3</text>
<text x="134.9" y="91.5">0R</text>
<text x="142.2" y="94">L5</text>
<text x="142.2" y="95.7">NC</text>
<text x="145.5" y="91.5">C29</text>
<text x="179.8" y="90.6">105</text>
<text x="181.9" y="94.4">22K</text>
<text x="182.2" y="92.7">R2</text>
<text x="188.3" y="93.2">R4</text>
<text x="191.2" y="93.2">22K</text>
<text x="199.5" y="93.5">R12</text>
<text x="37.9" y="98">C23</text>
<text x="37.9" y="100">C22</text>
<text x="42.2" y="98">105/224</text>
<text x="42.2" y="100">105/224</text>
<text x="123.7" y="97.6">C28</text>
<text x="199.5" y="96.9">30K</text>
<text x="250.5" y="101.7">R11</text>
<text x="123.7" y="105.8">C26</text>
<text x="128.3" y="105.8">105/225</text>
<text x="250" y="103.4">4.7K</text>
<text x="45.2" y="113.9">105/224</text>
<text x="46.4" y="112.2">C24</text>
<text x="93.6" y="113.6">AC6925C_QSOP24</text>
<text x="200" y="112.9">105</text>
<text x="200.2" y="111.2">C10</text>
<text x="211.2" y="111.2">C11</text>
<text x="211.4" y="112.9">105</text>
<text x="248.6" y="111.2">C30</text>
<text x="248.8" y="112.9">473</text>
<text x="259.9" y="111.2">C31</text>
<text x="260.2" y="112.9">472</text>
<text x="240.5" y="118.4">MIX3901</text>
<text x="34" y="129.4">R13</text>
<text x="34" y="131.1">22K</text>
<text x="42.5" y="136.7">P/P/POWER</text>
<text x="45" y="132.5">S1</text>
<text x="128.3" y="137.6">R17</text>
<text x="189.5" y="136.4">L6</text>
<text x="197.3" y="135.9">C34</text>
<text x="197.3" y="137.8">1nF</text>
<text x="232" y="136.4">L7</text>
<text x="239.8" y="135.9">C35</text>
<text x="239.8" y="137.8">1nF</text>
<text x="19.9" y="141.5">NC/100P</text>
<text x="22.4" y="139.5">C27</text>
<text x="34.3" y="140.8">R14</text>
<text x="45" y="139.8">S2</text>
<text x="45" y="143.9">MODE</text>
<text x="121" y="140">C4</text>
<text x="121" y="141.7">NC</text>
<text x="128.3" y="139.5">6.8K</text>
<text x="134.9" y="139.8">C33</text>
<text x="189.5" y="139.8">FB</text>
<text x="210.9" y="143.4">SPK</text>
<text x="211.2" y="141.5">J2</text>
<text x="232" y="139.8">FB</text>
<text x="253.4" y="143.4">SPK</text>
<text x="253.7" y="141.5">J3</text>
<text x="34.3" y="144.2">24K</text>
<text x="34.3" y="148.1">R15</text>
<text x="45" y="147.1">S3</text>
<text x="119.3" y="145.9">C3</text>
<text x="119.3" y="148.1">NC</text>
<text x="131" y="146.6">M1</text>
<text x="131" y="148.3">MIC</text>
<text x="134.9" y="145.1">104</text>
<text x="189.5" y="144.9">L8</text>
<text x="189.5" y="148.8">FB</text>
<text x="197.3" y="148.1">C36</text>
<text x="232" y="144.9">L9</text>
<text x="232" y="148.8">FB</text>
<text x="239.8" y="148.1">C37</text>
<text x="34.3" y="151.5">33K</text>
<text x="34.3" y="155.4">R16</text>
<text x="43.8" y="151.2">PREV/V-</text>
<text x="45" y="154.3">S4</text>
<text x="197.3" y="150">1nF</text>
<text x="239.8" y="150">1nF</text>
<text x="34.3" y="158.8">51K</text>
<text x="43.8" y="158.5">NEXT/V+</text>
<text x="45" y="161.6">S5</text>
<text x="34.3" y="162.6">R18</text>
<text x="34.3" y="166">100K</text>
<text x="45" y="165.8">TALK</text>
<text x="131.2" y="163.3">TF1</text>
<text x="209" y="167">J1</text>
<text x="226.4" y="167.7">D3</text>
<text x="46.4" y="173.1">D2</text>
<text x="108.4" y="173.3">R19</text>
<text x="119.8" y="170.1">R20</text>
<text x="119.8" y="171.8">3.3K</text>
<text x="225" y="169.4">IN5822</text>
<text x="233.5" y="171.1">R21</text>
<text x="108.1" y="175">4.7R</text>
<text x="218.2" y="176.7">224/105</text>
<text x="219.4" y="175">C40</text>
<text x="233.5" y="174.5">4.7R</text>
<text x="42.8" y="184.4">R24</text>
<text x="45.7" y="181.5">BLUE</text>
<text x="108.6" y="182">C5</text>
<text x="108.6" y="184">105/NC</text>
<text x="226" y="181.3">C41</text>
<text x="226" y="183">224/105</text>
<text x="237.4" y="184.7">BT1</text>
<text x="42.8" y="187.8">NC</text>
<text x="50" y="189.3">R25</text>
<text x="58.6" y="187.4">D4</text>
<text x="234.4" y="186.6">3.4V~4.2V</text>
<text x="34.3" y="197.8">R22</text>
<text x="42" y="197">8850C/9015C</text>
<text x="44.4" y="194.6">Q1</text>
<text x="49.4" y="192.4">1K</text>
<text x="58.1" y="196.1">RED</text>
<text x="131.2" y="194.9">SD-TF</text>
<text x="34.3" y="201.2">10K</text>
</g>
<g font-size="1.8" fill="#800000">
<text x="120.2" y="62.7">BT_OSCO</text>
<text x="140.9" y="62.7">BT_OSCI</text>
<text x="173.7" y="77.2">DACL</text>
<text x="49.8" y="82">SD_CLK</text>
<text x="114.2" y="82">BT_OSCO</text>
<text x="41.3" y="89.3">USBDP</text>
<text x="41.3" y="87">USBDM</text>
<text x="49.8" y="84.5">SD_CMD</text>
<text x="49.8" y="87">SD_DAT</text>
<text x="114.2" y="84.5">BT_OSCI</text>
<text x="114.2" y="87">GND</text>
<text x="147" y="89.3">BT_ANT</text>
<text x="173.7" y="87">DACR</text>
<text x="249" y="84.5">LSPK+</text>
<text x="249" y="87">LSPK-</text>
<text x="49.8" y="91.8">MIC</text>
<text x="49.8" y="94.2">DACR</text>
<text x="114.2" y="91.8">BT_AVDD</text>
<text x="114.2" y="94.2">ADKEY</text>
<text x="205.3" y="94.2">MUTE</text>
<text x="249" y="94.2">RSPK+</text>
<text x="49.8" y="96.6">DACL</text>
<text x="49.8" y="101.4">DACVDD</text>
<text x="49.8" y="99.1">VCOMO</text>
<text x="114.2" y="101.4">VBAT</text>
<text x="114.2" y="96.6">MUTE</text>
<text x="114.2" y="99.1">RTCVDD</text>
<text x="205.3" y="99.1">VBAT</text>
<text x="249" y="96.6">RSPK-</text>
<text x="49.8" y="103.9">VCOM</text>
<text x="49.8" y="106.3">AGND</text>
<text x="114.2" y="106.3">LIN_L</text>
<text x="114.2" y="103.9">LED</text>
<text x="49.8" y="108.7">+3.3V</text>
<text x="114.2" y="108.7">LIN_R</text>
<text x="23.1" y="134.2">ADKEY</text>
<text x="181" y="137.8">LSPK+</text>
<text x="223.5" y="137.8">RSPK+</text>
<text x="139.7" y="141.5">MIC</text>
<text x="181" y="145.1">LSPK-</text>
<text x="223.5" y="145.1">RSPK-</text>
<text x="35.2" y="175.4">LED</text>
<text x="115.4" y="175.4">SD_CMD</text>
<text x="227.2" y="179.1">LIN_R</text>
<text x="227.2" y="176.7">LIN_L</text>
<text x="115.4" y="180.3">SD_CLK</text>
<text x="115.4" y="185.2">SD_DAT</text>
</g>
<g font-size="1.8" fill="#11037f">
<text x="145.5" y="93.5">2.7P</text>
<text x="128" y="97.6">104/224</text>
</g>
<g font-size="1.7" fill="#da2467">
<text x="121.5" y="48.9">晶振选型：</text>
<text x="121.5" y="50.8">封装：可兼容3225，M49S，HC49S等不同封装</text>
<text x="121.5" y="52.7">要求：稳定性、一致性要好，频偏偏差：±10PPM以内</text>
<text x="121.5" y="54.7">电容：晶振匹配电容位置请预留</text>
</g>
</svg>
